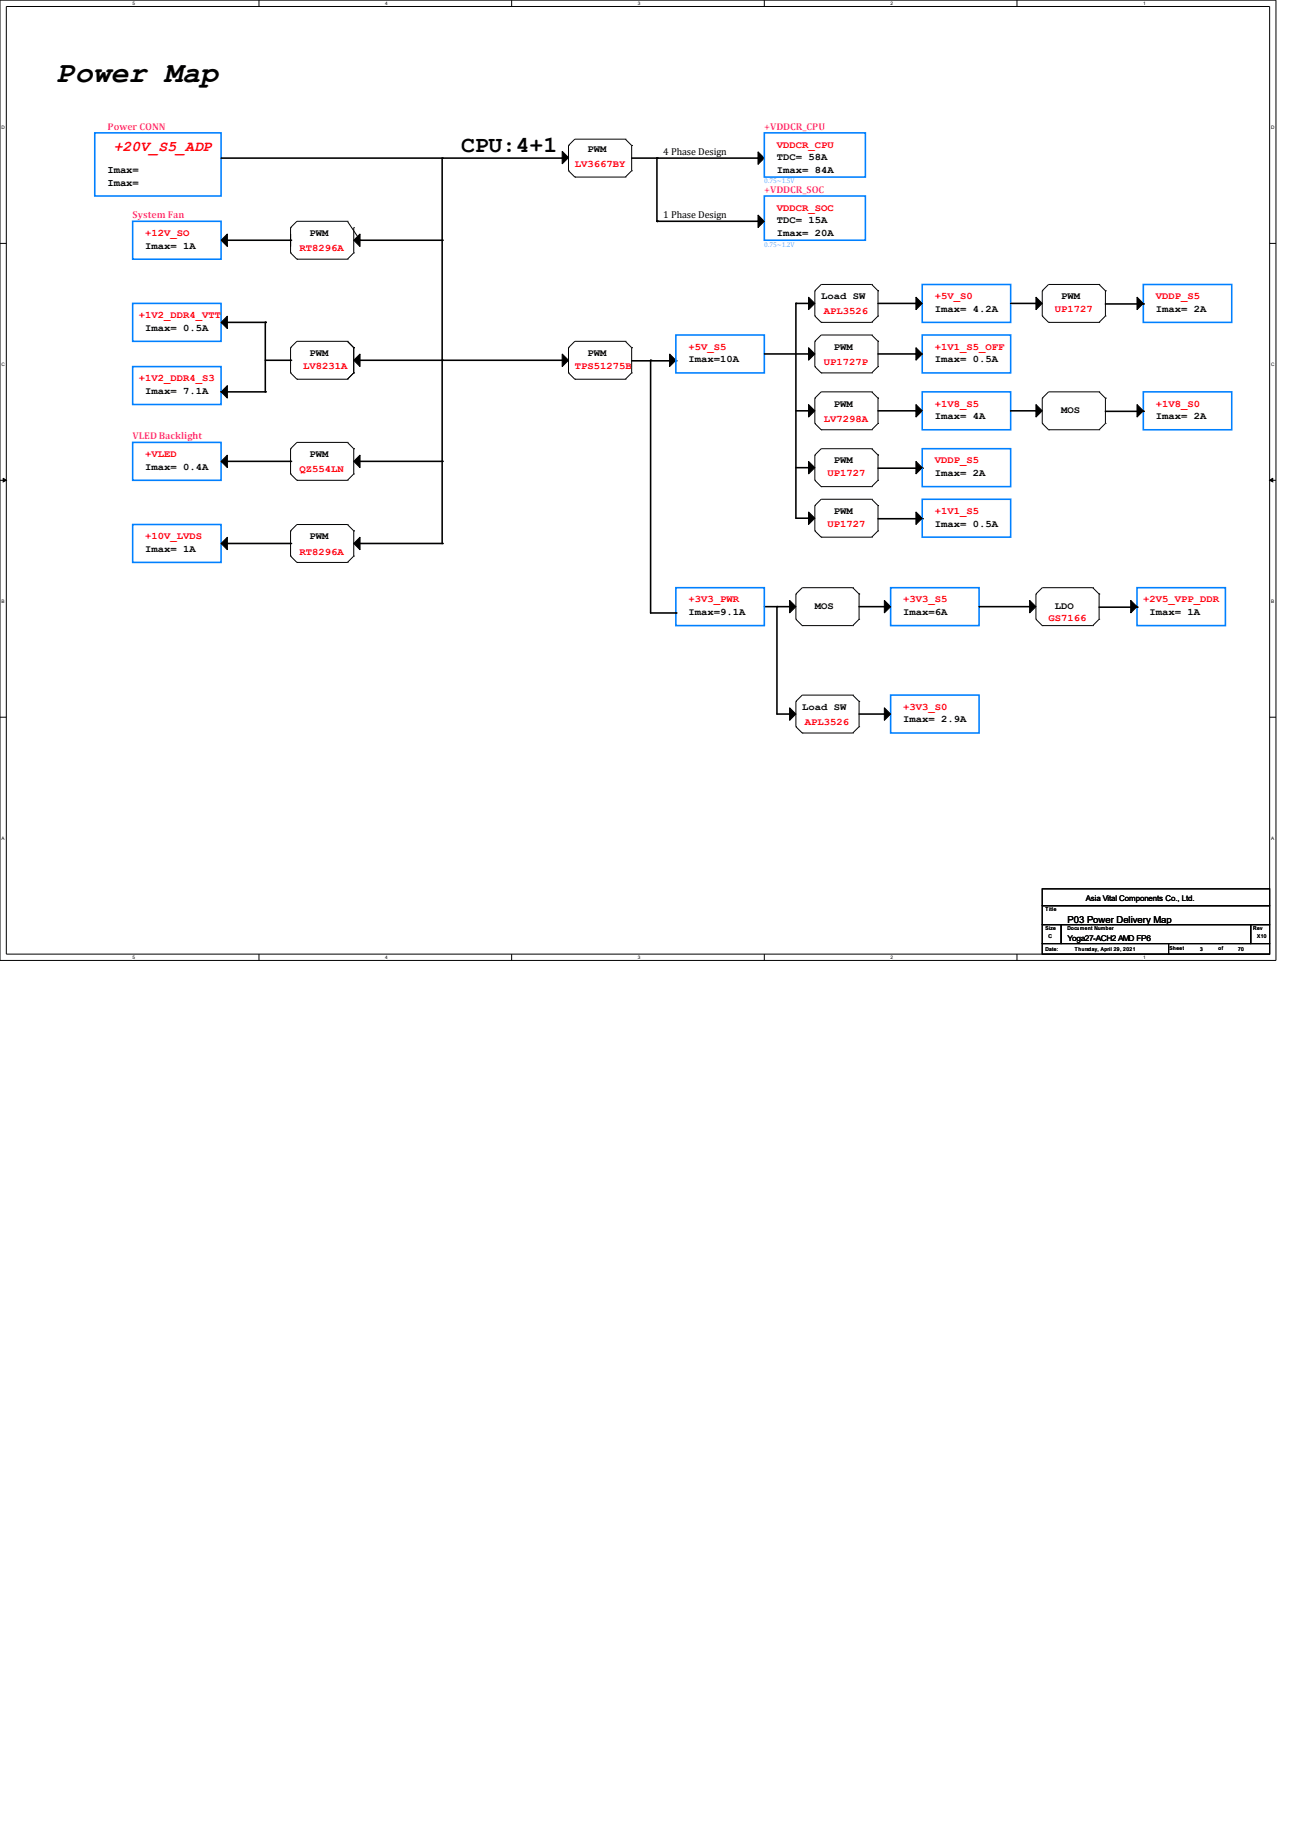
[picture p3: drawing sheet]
<svg xmlns="http://www.w3.org/2000/svg" width="210mm" height="297mm" viewBox="0 0 210 297" stroke-linecap="round" stroke-linejoin="round" font-family="sans-serif">
<path d="M0 0h205.2v154.5h-205.2zM1 1h203.2v152.4h-203.2z" fill="none" stroke="#000" stroke-width=".16"/>
<g fill="#fff">
<path d="M21.3 .1h.3v.8h-.3z"/>
<path d="M21.3 153.5h.3v.8h-.3z"/>
</g>
<path d="M41.7 0v1M41.7 153.4v1.1" fill="none" stroke="#000" stroke-width=".16"/>
<g fill="#fff">
<path d="M62 .1h.2v.8h-.2z"/>
<path d="M62 153.5h.2v.8h-.2z"/>
</g>
<path d="M82.3 0v1M82.3 153.4v1.1" fill="none" stroke="#000" stroke-width=".16"/>
<g fill="#fff">
<path d="M102.6 .1h.3v.8h-.3z"/>
<path d="M102.6 153.5h.3v.8h-.3z"/>
</g>
<path d="M122.9 0v1M122.9 153.4v1.1" fill="none" stroke="#000" stroke-width=".16"/>
<g fill="#fff">
<path d="M143.3 .1h.2v.8h-.2z"/>
<path d="M143.3 153.5h.2v.8h-.2z"/>
</g>
<path d="M163.6 0v1M163.6 153.4v1.1" fill="none" stroke="#000" stroke-width=".16"/>
<g fill="#fff">
<path d="M183.9 .1h.2v.8h-.2z"/>
<path d="M183.9 153.5h.2v.8h-.2z"/>
<path d="M.3 20.1h.4v.8h-.4z"/>
<path d="M204.5 20.1h.4v.8h-.4z"/>
<path d="M.3 58.2h.4v.8h-.4z"/>
<path d="M204.5 58.2h.4v.8h-.4z"/>
</g>
<path d="M0 39.1h1M204.2 39.1h1" fill="none" stroke="#000" stroke-width=".16"/>
<g fill="#fff">
<path d="M.3 96.3h.3v.8h-.3z"/>
<path d="M204.5 96.3h.3v.8h-.3z"/>
</g>
<path d="M0 77.2h1M204.2 77.2h1" fill="none" stroke="#000" stroke-width=".16"/>
<path d="M.5 76.9l.5 .3-.5 .3zM204.2 77.2l.5-.3v.6z" fill="#000" stroke="#000" stroke-width=".16"/>
<g fill="#fff">
<path d="M.3 134.4h.3v.8h-.3z"/>
<path d="M204.5 134.4h.3v.8h-.3z"/>
</g>
<g fill="none" stroke="#000" stroke-width=".16">
<path d="M46.7 36.6h.1M46.7 36.6v4.1M55.9 35.6h.1M55.9 35.6l2 3M55.9 35.6h-8.1l-1.1 1M56.9 36.6h.1M56.9 36.6v4.1M57.9 38.6h.1M91.4 27.5h.1M91.4 23.4h.1M91.4 27.5l1.1 1M91.4 23.4v4.1"/>
<path d="M92.5 28.5h.1M92.5 28.5h8.1M100.6 22.4h-8.1l-1.1 1M100.6 28.5h.1M100.6 22.4h.1M100.6 22.4l1 1M101.6 27.5l-1 1M101.6 27.5h.1M101.6 23.4h.1M101.6 23.4v4.1M46.7 40.7h.1M46.7 55.9h.1"/>
<path d="M46.7 60h.1M46.7 55.9v4.1M46.7 40.7l1.1 1M46.7 60l1.1 1M47.8 41.7h.1M47.8 41.7h8.1M55.9 41.7h.1M55.9 54.9h.1M55.9 54.9l1 1M55.9 54.9h-8.1l-1.1 1M56.9 40.7l-1 1M56.9 60l-1 1"/>
<path d="M56.9 40.7h.1M56.9 60h.1M56.9 55.9h.1M56.9 55.9v4.1M91.4 60h.1M91.4 55.9h.1M91.4 55.9v4.1M91.4 60l1.1 1M100.6 54.9h-8.1l-1.1 1M100.6 54.9h.1M100.6 54.9l1 1M101.6 60l-1 1"/>
<path d="M101.6 55.9h.1M101.6 60h.1M101.6 55.9v4.1M131.1 59h.1M131.1 54.9h.1M131.1 50.8h.1M131.1 46.8h.1M131.1 46.8v4M131.1 54.9v4.1M131.1 59l1 1M131.1 50.8l1 1M132.1 60h.1"/>
<path d="M132.1 51.8h.1M132.1 60h8.1M132.1 51.8h8.1M140.2 53.9h-8.1l-1 1M140.2 45.7h-8.1l-1 1.1M140.2 53.9h.1M140.2 60h.1M140.2 45.7h.1M140.2 51.8h.1M140.2 53.9l1 1M140.2 45.7l1 1.1M141.2 59l-1 1"/>
<path d="M141.2 50.8l-1 1M141.2 54.9h.1M141.2 59h.1M141.2 46.8h.1M141.2 50.8h.1M141.2 46.8v4M141.2 54.9v4.1M167.6 46.8h.1M167.6 50.8h.1M167.6 46.8v4M167.6 50.8l1.1 1M168.7 51.8h.1"/>
<path d="M168.7 51.8h8.1M176.8 45.7h-8.1l-1.1 1.1M176.8 45.7h.1M176.8 51.8h.1M176.8 45.7l1 1.1M177.8 50.8l-1 1M177.8 50.8h.1M177.8 46.8h.1M177.8 46.8v4M46.7 76.2h.1M46.7 72.2h.1M46.7 72.2v4"/>
<path d="M46.7 76.2l1.1 1M47.8 77.2h.1M47.8 61h.1M47.8 77.2h8.1M47.8 61h8.1M55.9 71.1h.1M55.9 77.2h.1M55.9 61h.1M55.9 71.1l1 1.1M55.9 71.1h-8.1l-1.1 1.1M56.9 76.2l-1 1M56.9 72.2h.1"/>
<path d="M56.9 76.2h.1M56.9 72.2v4M92.5 61h.1M92.5 61h8.1M100.6 61h.1M131.1 73.2h.1M131.1 77.2h.1M131.1 68.1h.1M131.1 64h.1M131.1 64v4.1M131.1 73.2v4M131.1 77.2l1 1.1"/>
<path d="M131.1 68.1l1 1M132.1 78.3h.1M132.1 69.1h.1M132.1 78.3h8.1M132.1 69.1h8.1M140.2 72.2h-8.1l-1 1M140.2 63h-8.1l-1 1M140.2 72.2h.1M140.2 78.3h.1M140.2 63h.1M140.2 69.1h.1M140.2 72.2l1 1"/>
<path d="M140.2 63l1 1M141.2 77.2l-1 1.1M141.2 68.1l-1 1M141.2 77.2h.1M141.2 73.2h.1M141.2 64h.1M141.2 68.1h.1M141.2 64v4.1M141.2 73.2v4M167.6 64h.1M167.6 68.1h.1M167.6 64v4.1"/>
<path d="M167.6 68.1l1.1 1M168.7 69.1h.1M168.7 69.1h8.1M176.8 63h-8.1l-1.1 1M176.8 63h.1M176.8 69.1h.1M176.8 63l1 1M177.8 68.1l-1 1M177.8 68.1h.1M177.8 64h.1M177.8 64v4.1M46.7 89.4h.1"/>
<path d="M46.7 85.4h.1M46.7 85.4v4M46.7 89.4l1.1 1.1M47.8 90.5h.1M47.8 90.5h8.1M55.9 84.4h.1M55.9 90.5h.1M55.9 84.4l1 1M55.9 84.4h-8.1l-1.1 1M56.9 89.4l-1 1.1M56.9 85.4h.1M56.9 89.4h.1"/>
<path d="M56.9 85.4v4M128 95.5h.1M128 99.6h.1M128 95.5v4.1M128 99.6l1 1M131.1 81.3h.1M131.1 85.4h.1M131.1 81.3v4.1M131.1 85.4l1 1M132.1 86.4h.1M132.1 86.4h8.1M137.2 94.5h.1"/>
<path d="M137.2 94.5l1 1M137.2 94.5h-8.2l-1 1M138.2 99.6l-1 1M138.2 99.6h.1M138.2 95.5h.1M138.2 95.5v4.1M140.2 80.3h-8.1l-1 1M140.2 80.3h.1M140.2 86.4h.1M140.2 80.3l1 1M141.2 85.4l-1 1M141.2 85.4h.1"/>
<path d="M141.2 81.3h.1M141.2 81.3v4.1M166.6 99.6h.1M166.6 95.5h.1M166.6 99.6l1 1M166.6 95.5v4.1M175.8 94.5h.1M175.8 94.5l1 1M175.8 94.5h-8.2l-1 1M176.8 99.6l-1 1M176.8 99.6h.1M176.8 95.5h.1"/>
<path d="M176.8 95.5v4.1M0 115.3h1M128 116.9h.1M128 112.8h.1M128 112.8v4.1M128 116.9l1 1M129 100.6h.1M129 117.9h.1M129 100.6h8.2M129 117.9h8.2M137.2 100.6h.1M137.2 111.8h.1"/>
<path d="M137.2 117.9h.1M137.2 111.8l1 1M137.2 111.8h-8.2l-1 1M138.2 116.9l-1 1M138.2 112.8h.1M138.2 116.9h.1M138.2 112.8v4.1M167.6 100.6h.1M167.6 100.6h8.2M175.8 100.6h.1M204.2 115.3h1M167.6 151.8h20.4v1.6h-20.4z"/>
<path d="M167.6 148.7h3.1v3.1h-3.1zM167.6 142.9h36.6v2.8h-36.6zM167.6 145.7h36.6v3h-36.6zM170.7 148.7h30.5v3.1h-30.5zM188 151.8h16.2v1.6h-16.2zM201.2 148.7h3v3.1h-3z"/>
</g>
<g fill="none" stroke="#000" stroke-width=".25">
<path d="M35.6 25.4h54.8M36.6 38.6h10.1M46.7 38.6h.1M57.9 38.6h13.2M71.1 38.6h.1M71.1 25.4h.1M71.1 25.4v62M90.4 25.4h.1M101.6 25.4h20.3M105.7 25.4h.1M105.7 35.6h.1M105.7 35.6h16.2"/>
<path d="M105.7 25.4v10.2M121.9 35.6h.1M121.9 25.4h.1M36.6 51.8h6.1M42.7 51.8h.1M42.7 51.8v11.2M42.7 57.9h4M46.7 57.9h.1M57.9 57.9h32.5M71.1 57.9h.1M90.4 57.9h.1M101.6 58h7.1"/>
<path d="M104.6 57.9h.1M104.6 57.9v40.7h4.1M108.7 58h.1M122.9 56.9h7.1M128 48.8h.1M128 48.8v34.5h2M128 48.8h2M130 56.9h.1M130 48.8h.1M141.2 56.9h6.1M141.2 48.8h6.1M147.3 56.9h.1"/>
<path d="M147.3 48.8h.1M162.6 48.8h4M166.6 48.8h.1M177.8 48.9h6.1M183.9 48.9h.1M35.6 63h7.1M36.6 74.2h10.1M42.7 63h.1M46.7 74.2h.1M57.9 74.2h13.2M71.1 74.2h.1M128 75.2h2"/>
<path d="M128 66.1h2M130 75.2h.1M130 66.1h.1M141.2 75.3h7.1M141.2 66.1h6.1M147.3 66.1h.1M148.3 75.3h.1M162.6 66.1h4M166.6 66.1h.1M177.8 66.2h6.1M183.9 66.2h.1M36.6 87.4h10.1"/>
<path d="M46.7 87.4h.1M57.9 87.4h13.2M71.1 87.4h.1M108.7 98.6h.1M122.9 97.6h4.1M125 97.6h.1M125 97.6v17.2h2M127 97.6h.1M130 83.3h.1M138.2 97.6h4M141.2 83.4h7.1M142.2 97.6h.1"/>
<path d="M148.3 83.4h.1M157.5 97.6h8.1M165.6 97.6h.1M176.8 97.6h6.1M182.9 97.6h.1M127 114.8h.1M138.2 114.8h4M142.2 114.8h.1"/>
</g>
<g fill="none" stroke="#0080ff" stroke-width=".25">
<path d="M15.2 21.4h20.4v10.1h-20.4zM21.3 35.6h14.3v6.1h-14.3zM122.9 21.4h16.3v7.1h-16.3zM122.9 31.5h16.3v7.1h-16.3zM21.3 48.8h14.3v6.1h-14.3zM21.3 59h14.3v6.1h-14.3zM108.7 53.9h14.2v6.1h-14.2zM148.3 53.9h14.3v6.1h-14.3zM148.3 45.7h14.3v6.1h-14.3zM183.9 45.7h14.2v6.1h-14.2zM21.3 71.1h14.3v6.1h-14.3zM148.3 72.2h14.3v6.1h-14.3z"/>
<path d="M148.3 63h14.3v6.1h-14.3zM183.9 63h14.2v6.1h-14.2zM21.3 84.4h14.3v6.1h-14.3zM108.7 94.5h14.2v6.1h-14.2zM143.3 94.5h14.2v6.1h-14.2zM148.3 80.3h14.3v6.1h-14.3zM182.9 94.5h14.2v6.1h-14.2zM143.3 111.8h14.2v6.1h-14.2z"/>
</g>
<g fill="#000" stroke="#000" stroke-width=".16">
<path d="M35.6 38.6l1-1v2.1z" fill-rule="evenodd"/>
<path d="M46.7 37.6v2.1z" fill-rule="evenodd"/>
<path d="M56.9 38.6l1-1v2.1z" fill-rule="evenodd"/>
<path d="M90.4 24.3l1 1-1 1.1z" fill-rule="evenodd"/>
<path d="M121.9 24.4l1 1-1 1z" fill-rule="evenodd"/>
<path d="M121.9 34.6l1 1-1 1z" fill-rule="evenodd"/>
<path d="M35.6 51.8l1-1v2.1z" fill-rule="evenodd"/>
<path d="M56.9 57.9l1-1v2.1z" fill-rule="evenodd"/>
<path d="M90.4 56.9l1 1-1 1.1z" fill-rule="evenodd"/>
<path d="M107.7 56.9l1 1-1 1.1z" fill-rule="evenodd"/>
<path d="M130 55.9l1.1 1-1.1 1z" fill-rule="evenodd"/>
<path d="M130 47.8l1.1 1-1.1 1z" fill-rule="evenodd"/>
<path d="M147.3 55.9l1 1-1 1z" fill-rule="evenodd"/>
<path d="M147.3 47.8l1 1-1 1z" fill-rule="evenodd"/>
<path d="M166.6 47.8l1 1-1 1z" fill-rule="evenodd"/>
<path d="M182.9 47.8l1 1-1 1z" fill-rule="evenodd"/>
<path d="M35.6 74.2l1-1v2z" fill-rule="evenodd"/>
<path d="M35.6 63l1-1v2z" fill-rule="evenodd"/>
<path d="M57.9 73.2v2l-1-1z" fill-rule="evenodd"/>
<path d="M130 74.2l1.1 1-1.1 1z" fill-rule="evenodd"/>
<path d="M130 65.1l1.1 1-1.1 1z" fill-rule="evenodd"/>
<path d="M147.3 74.2l1 1-1 1z" fill-rule="evenodd"/>
<path d="M147.3 65.1l1 1-1 1z" fill-rule="evenodd"/>
<path d="M166.6 65.1l1 1-1 1z" fill-rule="evenodd"/>
<path d="M182.9 65.1l1 1-1 1z" fill-rule="evenodd"/>
<path d="M35.6 87.4l1-1v2z" fill-rule="evenodd"/>
<path d="M56.9 87.4l1-1v2z" fill-rule="evenodd"/>
<path d="M127 96.5l1 1.1-1 1z" fill-rule="evenodd"/>
<path d="M130 82.3l1.1 1-1.1 1.1z" fill-rule="evenodd"/>
<path d="M142.2 96.5l1.1 1.1-1.1 1z" fill-rule="evenodd"/>
<path d="M147.3 82.3l1 1-1 1.1z" fill-rule="evenodd"/>
<path d="M165.6 96.5l1 1.1-1 1z" fill-rule="evenodd"/>
<path d="M181.9 96.5l1 1.1-1 1z" fill-rule="evenodd"/>
<path d="M127 113.8l1 1-1 1.1z" fill-rule="evenodd"/>
<path d="M142.2 113.8l1.1 1-1.1 1.1z" fill-rule="evenodd"/>
</g>
<text font-size="4.8" x="9.1" y="13.2">Power Map</text>
<text font-size="3.7" x="74.2" y="24.5">CPU:4+1</text>
<text font-size="2.4" fill="#f00" x="18.3" y="24.3">+20V_S5_ADP</text>
<g font-size="1.7">
<text x="17.3" y="27.9">Imax=</text>
<text x="17.3" y="29.9">Imax=</text>
</g>
<g font-size="1.6" fill="#f0f">
<text x="17.3" y="20.9">Power CONN</text>
<text x="122.9" y="20.9">+VDDCR_CPU</text>
<text x="21.3" y="35.1">System Fan</text>
<text x="122.9" y="31">+VDDCR_SOC</text>
<text x="21.3" y="70.6">VLED Backlight</text>
</g>
<g font-size="1.6" fill="#f00">
<text x="125" y="23.7">VDDCR_CPU</text>
<text x="92.5" y="26.8">LV3667BY</text>
<text x="125" y="33.9">VDDCR_SOC</text>
<text x="23.4" y="38">+12V_SO</text>
<text x="48.2" y="40.4">RT8296A</text>
<text x="22.4" y="51.2">+1V2_DDR4_VTT</text>
<text x="132.5" y="50.6">APL3526</text>
<text x="150.4" y="48.1">+5V_S0</text>
<text x="169.7" y="50.2">UP1727</text>
<text x="185.9" y="48.1">VDDP_S5</text>
<text x="48.8" y="59.3">LV8231A</text>
<text x="92.5" y="59.3">TPS51275B</text>
<text x="110.7" y="56.2">+5V_S5</text>
<text x="132.5" y="58.7">UP1727P</text>
<text x="150.4" y="56.2">+1V1_S5_OFF</text>
<text x="22.4" y="61.3">+1V2_DDR4_S3</text>
<text x="150.4" y="65.4">+1V8_S5</text>
<text x="185.9" y="65.4">+1V8_S0</text>
<text x="132.5" y="67.8">LV7298A</text>
<text x="23.4" y="73.5">+VLED</text>
<text x="48.2" y="76">QZ554LN</text>
<text x="133.1" y="76.6">UP1727</text>
<text x="150.4" y="74.5">VDDP_S5</text>
<text x="150.4" y="82.7">+1V1_S5</text>
<text x="23.4" y="86.7">+10V_LVDS</text>
<text x="48.2" y="89.2">RT8296A</text>
<text x="133.1" y="84.7">UP1727</text>
<text x="110.7" y="96.9">+3V3_PWR</text>
<text x="145.3" y="96.9">+3V3_S5</text>
<text x="168.7" y="99.9">GS7166</text>
<text x="183.9" y="96.9">+2V5_VPP_DDR</text>
<text x="129.5" y="116.6">APL3526</text>
<text x="145.3" y="114.2">+3V3_S0</text>
</g>
<g font-size="1.6">
<text x="94.5" y="24.4">PWM</text>
<text x="106.7" y="24.9">4 Phase Design</text>
<text x="125" y="25.8">TDC= 58A</text>
<text x="125" y="27.8">Imax= 84A</text>
<text x="106.7" y="35.1">1 Phase Design</text>
<text x="125" y="35.9">TDC= 15A</text>
<text x="23.4" y="40">Imax= 1A</text>
<text x="49.8" y="38">PWM</text>
<text x="125" y="38">Imax= 20A</text>
<text x="23.4" y="53.2">Imax= 0.5A</text>
<text x="132.1" y="48.1">Load SW</text>
<text x="150.4" y="50.2">Imax= 4.2A</text>
<text x="170.7" y="48.1">PWM</text>
<text x="185.9" y="50.2">Imax= 2A</text>
<text x="49.8" y="57.3">PWM</text>
<text x="94.5" y="57.3">PWM</text>
<text x="110.7" y="58.3">Imax=10A</text>
<text x="134.1" y="56.2">PWM</text>
<text x="150.4" y="58.3">Imax= 0.5A</text>
<text x="23.4" y="63.4">Imax= 7.1A</text>
<text x="134.1" y="65.4">PWM</text>
<text x="150.4" y="67.4">Imax= 4A</text>
<text x="170.7" y="66.4">MOS</text>
<text x="185.9" y="67.4">Imax= 2A</text>
<text x="23.4" y="75.6">Imax= 0.4A</text>
<text x="49.8" y="73.5">PWM</text>
<text x="134.1" y="74.5">PWM</text>
<text x="150.4" y="76.6">Imax= 2A</text>
<text x="134.1" y="82.7">PWM</text>
<text x="23.4" y="88.8">Imax= 1A</text>
<text x="49.8" y="86.7">PWM</text>
<text x="150.4" y="84.7">Imax= 0.5A</text>
<text x="110.7" y="98.9">Imax=9.1A</text>
<text x="131.1" y="97.9">MOS</text>
<text x="145.3" y="98.9">Imax=6A</text>
<text x="169.7" y="97.9">LDO</text>
<text x="184.9" y="98.9">Imax= 1A</text>
<text x="129" y="114.2">Load SW</text>
<text x="145.3" y="116.2">Imax= 2.9A</text>
</g>
<text font-size="1.5" x="171.7" y="148.4">P03 Power Delivery Map</text>
<g font-size="1.3">
<text x="174.7" y="144.9">Asia Vital Components Co., Ltd.</text>
<text x="171.7" y="151.4">Yoga27-ACH2 AMD FP6</text>
</g>
<g font-size="1.1" fill="#8080ff">
<text x="122.9" y="29.5">0.75~1.5V</text>
<text x="122.9" y="39.7">0.75~1.2V</text>
</g>
<g font-size=".8">
<text x="21.3" y=".8">5</text>
<text x="62" y=".8">4</text>
<text x="102.6" y=".8">3</text>
<text x="143.3" y=".8">2</text>
<text x="183.9" y=".8">1</text>
<text x=".3" y="20.8">D</text>
<text x="204.5" y="20.8">D</text>
<text x=".3" y="58.9">C</text>
<text x="204.5" y="58.9">C</text>
<text x=".3" y="97">B</text>
<text x="204.5" y="97">B</text>
<text x=".3" y="135.1">A</text>
<text x="204.5" y="135.1">A</text>
<text x="168.1" y="146.5">Title</text>
<text x="168.1" y="149.5">Size</text>
<text x="171.7" y="149.5">Document Number</text>
<text x="201.6" y="149.5">Rev</text>
<text x="21.3" y="154.2">5</text>
<text x="62" y="154.2">4</text>
<text x="102.6" y="154.2">3</text>
<text x="143.3" y="154.2">2</text>
<text x="168.1" y="152.9">Date:</text>
<text x="168.7" y="150.9">C</text>
<text x="172.9" y="152.9">Thursday, April 29, 2021</text>
<text x="183.9" y="154.2">1</text>
<text x="188.1" y="152.9">Sheet</text>
<text x="193" y="152.9">3</text>
<text x="196" y="152.9">of</text>
<text x="199.1" y="152.9">70</text>
<text x="202.2" y="150.9">X10</text>
</g>
</svg>
